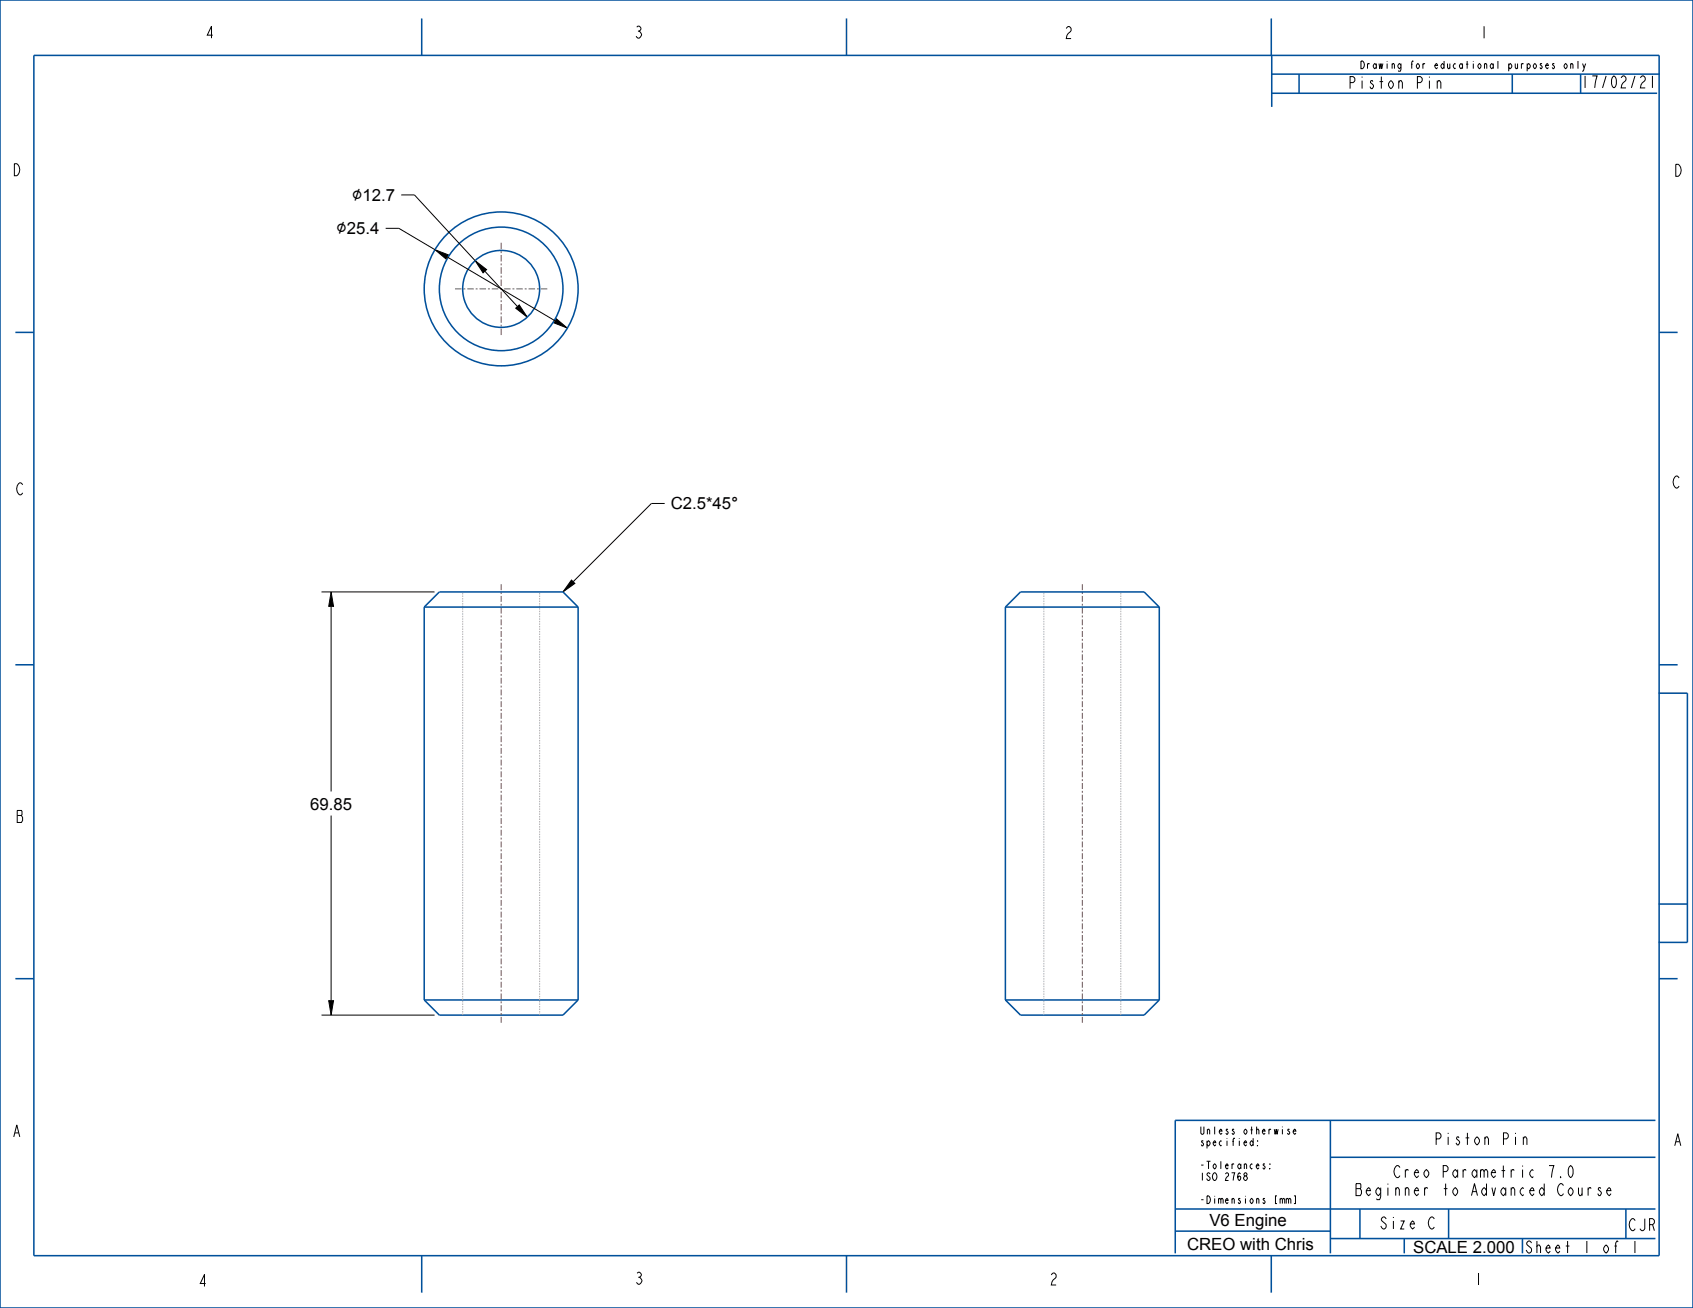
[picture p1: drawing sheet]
<svg xmlns="http://www.w3.org/2000/svg" width="559mm" height="432mm" viewBox="0 0 559 432" stroke-linecap="round" stroke-linejoin="round" font-family="sans-serif">
<path d="M143.6 82.4l4.5 1.8-.8 1.3zM156.8 86l3.8 3-1.1 1.1zM170.2 101.7l1.2-1 2.6 4zM183.6 105.2l3.7 3.1-4.5-1.7zM109.3 195.4l.8 4.8h-1.6zM188.6 191.5l1.1 1.1-3.9 2.8zM108.5 330.3h1.6l-.8 4.8z" fill="#000"/>
<g fill="none" stroke="#000" stroke-width=".33">
<path d="M523.4 21l-.5 1.5M127.3 75.4h4.3l12 7M132.4 64.4h4.4l20 21.6M143.6 82.4l4.5 1.8-.8 1.3zM147.7 84.9l35.5 21M156.8 86l3.8 3-1.1 1.1zM160 89.5l10.8 11.7M170.2 101.7l1.2-1 2.6 4zM183.6 105.2l3.7 3.1-4.5-1.7zM219.4 166.2h-4.4l-25.8 25.8M106.1 195.4h37.3M109.3 195.4l.8 4.8h-1.6z"/>
<path d="M188.6 191.5l1.1 1.1-3.9 2.8zM109.3 200.2v61.1M109.3 269.2v61.1M106.1 335.1h37.3M108.5 330.3h1.6l-.8 4.8z"/>
</g>
<g fill="none" stroke="#00509b" stroke-width=".51">
<path d="M0 0h558.8v431.8h-558.8zM11.2 18.3h536.4v396.2h-536.4zM139.2 6.1v12.2M279.4 6.1v12.2M419.6 6.1v12.2M419.8 18.2v17.1M419.8 30.8h127.2M419.8 24.5h128.1M428.8 24.5v6.3M499.1 24.5v6.3M5.1 109.7h6.1M547.6 109.7h6.1"/>
<path d="M5.1 219.5h6.1M140 200.4l5-5h40.8l5 5M140 200.4v129.7M140 200.4h50.8M190.8 200.4v129.7M331.8 200.4h50.8M331.8 200.4l5-5h40.8l5 5M331.8 200.4v129.7M382.6 200.4v129.7M547.6 219.5h6.1M547.5 228.8h9.4v82.3h-9.4M547.5 298.4h9.4"/>
<path d="M5.1 323.1h6.1M140 330.1l5 5h40.8l5-5M140 330.1h50.8M331.8 330.1l5 5h40.8l5-5M331.8 330.1h50.8M547.6 323.1h6.1M439.1 369.9v43.8M546.4 369.9h-158.5v43.8M387.9 399.1h158.5M439.1 382h107.3M448.9 399.1v9.8M478.1 399.1v9.8"/>
<path d="M536.7 399.1v9.8M139.2 414.5v12.2M279.4 414.5v12.2M387.9 406.4h51.2M419.6 414.5v12.2M439.1 408.9h107.3M463.5 408.9v4.8"/>
<circle cx="165.4" cy="95.4" r="25.4"/>
<circle cx="165.4" cy="95.4" r="20.4"/>
<circle cx="165.4" cy="95.4" r="12.7"/>
</g>
<g fill="none" stroke="#afafb4" stroke-width=".33">
<path d="M152.7 195.4h.1M152.7 195.7v.5M152.7 196.6v.5M152.7 197.4v.5M152.7 198.3v.5M152.7 199.1v.5M152.7 199.9v.5M178.1 195.4h.1M178.1 195.7v.5M178.1 196.6v.5M178.1 197.4v.5M178.1 198.3v.5"/>
<path d="M178.1 199.1v.5M178.1 199.9v.5M344.5 195.4h.1M344.5 195.7v.5M344.5 196.6v.5M344.5 197.4v.5M344.5 198.3v.5M344.5 199.1v.5M344.5 199.9v.5M369.9 195.4h.1M369.9 195.7v.5M369.9 196.6v.5"/>
<path d="M369.9 197.4v.5M369.9 198.3v.5M369.9 199.1v.5M369.9 199.9v.5M152.7 200.8v.5M152.7 201.6v.5M152.7 202.4v.5M152.7 203.3v.5M152.7 204.1v.5M152.7 204.9v.5M152.7 205.8v.5M152.7 206.6v.5"/>
<path d="M152.7 207.5v.5M152.7 208.3v.5M152.7 209.1v.5M152.7 210v.5M152.7 210.8v.5M152.7 211.6v.5M152.7 212.5v.5M152.7 213.3v.5M152.7 214.1v.6M152.7 215v.5M152.7 215.8v.5M152.7 216.7v.5"/>
<path d="M152.7 217.5v.5M152.7 218.3v.5M152.7 219.2v.5M178.1 200.8v.5M178.1 201.6v.5M178.1 202.4v.5M178.1 203.3v.5M178.1 204.1v.5M178.1 204.9v.5M178.1 205.8v.5M178.1 206.6v.5M178.1 207.5v.5"/>
<path d="M178.1 208.3v.5M178.1 209.1v.5M178.1 210v.5M178.1 210.8v.5M178.1 211.6v.5M178.1 212.5v.5M178.1 213.3v.5M178.1 214.1v.6M178.1 215v.5M178.1 215.8v.5M178.1 216.7v.5M178.1 217.5v.5"/>
<path d="M178.1 218.3v.5M178.1 219.2v.5M344.5 200.8v.5M344.5 201.6v.5M344.5 202.4v.5M344.5 203.3v.5M344.5 204.1v.5M344.5 204.9v.5M344.5 205.8v.5M344.5 206.6v.5M344.5 207.5v.5M344.5 208.3v.5"/>
<path d="M344.5 209.1v.5M344.5 210v.5M344.5 210.8v.5M344.5 211.6v.5M344.5 212.5v.5M344.5 213.3v.5M344.5 214.1v.6M344.5 215v.5M344.5 215.8v.5M344.5 216.7v.5M344.5 217.5v.5M344.5 218.3v.5"/>
<path d="M344.5 219.2v.5M369.9 200.8v.5M369.9 201.6v.5M369.9 202.4v.5M369.9 203.3v.5M369.9 204.1v.5M369.9 204.9v.5M369.9 205.8v.5M369.9 206.6v.5M369.9 207.5v.5M369.9 208.3v.5M369.9 209.1v.5"/>
<path d="M369.9 210v.5M369.9 210.8v.5M369.9 211.6v.5M369.9 212.5v.5M369.9 213.3v.5M369.9 214.1v.6M369.9 215v.5M369.9 215.8v.5M369.9 216.7v.5M369.9 217.5v.5M369.9 218.3v.5M369.9 219.2v.5"/>
<path d="M152.7 220v.5M152.7 220.8v.5M152.7 221.7v.5M152.7 222.5v.5M152.7 223.4v.5M152.7 224.2v.5M152.7 225v.5M152.7 225.9v.5M152.7 226.7v.5M152.7 227.5v.5M152.7 228.4v.5M152.7 229.2v.5"/>
<path d="M152.7 230v.5M152.7 230.9v.5M152.7 231.7v.5M152.7 232.6v.5M152.7 233.4v.5M152.7 234.2v.5M152.7 235.1v.5M152.7 235.9v.5M152.7 236.7v.5M152.7 237.6v.5M152.7 238.4v.5M152.7 239.2v.5"/>
<path d="M178.1 220v.5M178.1 220.8v.5M178.1 221.7v.5M178.1 222.5v.5M178.1 223.4v.5M178.1 224.2v.5M178.1 225v.5M178.1 225.9v.5M178.1 226.7v.5M178.1 227.5v.5M178.1 228.4v.5M178.1 229.2v.5"/>
<path d="M178.1 230v.5M178.1 230.9v.5M178.1 231.7v.5M178.1 232.6v.5M178.1 233.4v.5M178.1 234.2v.5M178.1 235.1v.5M178.1 235.9v.5M178.1 236.7v.5M178.1 237.6v.5M178.1 238.4v.5M178.1 239.2v.5"/>
<path d="M344.5 220v.5M344.5 220.8v.5M344.5 221.7v.5M344.5 222.5v.5M344.5 223.4v.5M344.5 224.2v.5M344.5 225v.5M344.5 225.9v.5M344.5 226.7v.5M344.5 227.5v.5M344.5 228.4v.5M344.5 229.2v.5"/>
<path d="M344.5 230v.5M344.5 230.9v.5M344.5 231.7v.5M344.5 232.6v.5M344.5 233.4v.5M344.5 234.2v.5M344.5 235.1v.5M344.5 235.9v.5M344.5 236.7v.5M344.5 237.6v.5M344.5 238.4v.5M344.5 239.2v.5"/>
<path d="M369.9 220v.5M369.9 220.8v.5M369.9 221.7v.5M369.9 222.5v.5M369.9 223.4v.5M369.9 224.2v.5M369.9 225v.5M369.9 225.9v.5M369.9 226.7v.5M369.9 227.5v.5M369.9 228.4v.5M369.9 229.2v.5"/>
<path d="M369.9 230v.5M369.9 230.9v.5M369.9 231.7v.5M369.9 232.6v.5M369.9 233.4v.5M369.9 234.2v.5M369.9 235.1v.5M369.9 235.9v.5M369.9 236.7v.5M369.9 237.6v.5M369.9 238.4v.5M369.9 239.2v.5"/>
<path d="M152.7 240.1v.5M152.7 240.9v.5M152.7 241.8v.5M152.7 242.6v.5M152.7 243.4v.5M152.7 244.3v.5M152.7 245.1v.5M152.7 245.9v.5M152.7 246.8v.5M152.7 247.6v.5M152.7 248.4v.5M152.7 249.3v.5"/>
<path d="M152.7 250.1v.5M152.7 251v.5M152.7 251.8v.5M152.7 252.6v.5M152.7 253.5v.5M152.7 254.3v.5M152.7 255.1v.5M152.7 256v.5M152.7 256.8v.5M152.7 257.6v.6M152.7 258.5v.5M152.7 259.3v.5"/>
<path d="M178.1 240.1v.5M178.1 240.9v.5M178.1 241.8v.5M178.1 242.6v.5M178.1 243.4v.5M178.1 244.3v.5M178.1 245.1v.5M178.1 245.9v.5M178.1 246.8v.5M178.1 247.6v.5M178.1 248.4v.5M178.1 249.3v.5"/>
<path d="M178.1 250.1v.5M178.1 251v.5M178.1 251.8v.5M178.1 252.6v.5M178.1 253.5v.5M178.1 254.3v.5M178.1 255.1v.5M178.1 256v.5M178.1 256.8v.5M178.1 257.6v.6M178.1 258.5v.5M178.1 259.3v.5"/>
<path d="M344.5 240.1v.5M344.5 240.9v.5M344.5 241.8v.5M344.5 242.6v.5M344.5 243.4v.5M344.5 244.3v.5M344.5 245.1v.5M344.5 245.9v.5M344.5 246.8v.5M344.5 247.6v.5M344.5 248.4v.5M344.5 249.3v.5"/>
<path d="M344.5 250.1v.5M344.5 251v.5M344.5 251.8v.5M344.5 252.6v.5M344.5 253.5v.5M344.5 254.3v.5M344.5 255.1v.5M344.5 256v.5M344.5 256.8v.5M344.5 257.6v.6M344.5 258.5v.5M344.5 259.3v.5"/>
<path d="M369.9 240.1v.5M369.9 240.9v.5M369.9 241.8v.5M369.9 242.6v.5M369.9 243.4v.5M369.9 244.3v.5M369.9 245.1v.5M369.9 245.9v.5M369.9 246.8v.5M369.9 247.6v.5M369.9 248.4v.5M369.9 249.3v.5"/>
<path d="M369.9 250.1v.5M369.9 251v.5M369.9 251.8v.5M369.9 252.6v.5M369.9 253.5v.5M369.9 254.3v.5M369.9 255.1v.5M369.9 256v.5M369.9 256.8v.5M369.9 257.6v.6M369.9 258.5v.5M369.9 259.3v.5"/>
<path d="M152.7 260.2v.5M152.7 261v.5M152.7 261.8v.5M152.7 262.7v.5M152.7 263.5v.5M152.7 264.3v.5M152.7 265.2v.5M152.7 266v.5M152.7 266.9v.5M152.7 267.7v.5M152.7 268.5v.5M152.7 269.4v.5"/>
<path d="M152.7 270.2v.5M152.7 271v.5M152.7 271.9v.5M152.7 272.7v.5M152.7 273.5v.5M152.7 274.4v.5M152.7 275.2v.5M152.7 276.1v.5M152.7 276.9v.5M152.7 277.7v.5M152.7 278.6v.5M152.7 279.4v.5"/>
<path d="M178.1 260.2v.5M178.1 261v.5M178.1 261.8v.5M178.1 262.7v.5M178.1 263.5v.5M178.1 264.3v.5M178.1 265.2v.5M178.1 266v.5M178.1 266.9v.5M178.1 267.7v.5M178.1 268.5v.5M178.1 269.4v.5"/>
<path d="M178.1 270.2v.5M178.1 271v.5M178.1 271.9v.5M178.1 272.7v.5M178.1 273.5v.5M178.1 274.4v.5M178.1 275.2v.5M178.1 276.1v.5M178.1 276.9v.5M178.1 277.7v.5M178.1 278.6v.5M178.1 279.4v.5"/>
<path d="M344.5 260.2v.5M344.5 261v.5M344.5 261.8v.5M344.5 262.7v.5M344.5 263.5v.5M344.5 264.3v.5M344.5 265.2v.5M344.5 266v.5M344.5 266.9v.5M344.5 267.7v.5M344.5 268.5v.5M344.5 269.4v.5"/>
<path d="M344.5 270.2v.5M344.5 271v.5M344.5 271.9v.5M344.5 272.7v.5M344.5 273.5v.5M344.5 274.4v.5M344.5 275.2v.5M344.5 276.1v.5M344.5 276.9v.5M344.5 277.7v.5M344.5 278.6v.5M344.5 279.4v.5"/>
<path d="M369.9 260.2v.5M369.9 261v.5M369.9 261.8v.5M369.9 262.7v.5M369.9 263.5v.5M369.9 264.3v.5M369.9 265.2v.5M369.9 266v.5M369.9 266.9v.5M369.9 267.7v.5M369.9 268.5v.5M369.9 269.4v.5"/>
<path d="M369.9 270.2v.5M369.9 271v.5M369.9 271.9v.5M369.9 272.7v.5M369.9 273.5v.5M369.9 274.4v.5M369.9 275.2v.5M369.9 276.1v.5M369.9 276.9v.5M369.9 277.7v.5M369.9 278.6v.5M369.9 279.4v.5"/>
<path d="M152.7 280.2v.5M152.7 281.1v.5M152.7 281.9v.5M152.7 282.7v.5M152.7 283.6v.5M152.7 284.4v.5M152.7 285.3v.5M152.7 286.1v.5M152.7 286.9v.5M152.7 287.8v.5M152.7 288.6v.5M152.7 289.4v.5"/>
<path d="M152.7 290.3v.5M152.7 291.1v.5M152.7 291.9v.5M152.7 292.8v.5M152.7 293.6v.5M152.7 294.5v.5M152.7 295.3v.5M152.7 296.1v.5M152.7 297v.5M152.7 297.8v.5M152.7 298.6v.5M152.7 299.5v.5"/>
<path d="M178.1 280.2v.5M178.1 281.1v.5M178.1 281.9v.5M178.1 282.7v.5M178.1 283.6v.5M178.1 284.4v.5M178.1 285.3v.5M178.1 286.1v.5M178.1 286.9v.5M178.1 287.8v.5M178.1 288.6v.5M178.1 289.4v.5"/>
<path d="M178.1 290.3v.5M178.1 291.1v.5M178.1 291.9v.5M178.1 292.8v.5M178.1 293.6v.5M178.1 294.5v.5M178.1 295.3v.5M178.1 296.1v.5M178.1 297v.5M178.1 297.8v.5M178.1 298.6v.5M178.1 299.5v.5"/>
<path d="M344.5 280.2v.5M344.5 281.1v.5M344.5 281.9v.5M344.5 282.7v.5M344.5 283.6v.5M344.5 284.4v.5M344.5 285.3v.5M344.5 286.1v.5M344.5 286.9v.5M344.5 287.8v.5M344.5 288.6v.5M344.5 289.4v.5"/>
<path d="M344.5 290.3v.5M344.5 291.1v.5M344.5 291.9v.5M344.5 292.8v.5M344.5 293.6v.5M344.5 294.5v.5M344.5 295.3v.5M344.5 296.1v.5M344.5 297v.5M344.5 297.8v.5M344.5 298.6v.5M344.5 299.5v.5"/>
<path d="M369.9 280.2v.5M369.9 281.1v.5M369.9 281.9v.5M369.9 282.7v.5M369.9 283.6v.5M369.9 284.4v.5M369.9 285.3v.5M369.9 286.1v.5M369.9 286.9v.5M369.9 287.8v.5M369.9 288.6v.5M369.9 289.4v.5"/>
<path d="M369.9 290.3v.5M369.9 291.1v.5M369.9 291.9v.5M369.9 292.8v.5M369.9 293.6v.5M369.9 294.5v.5M369.9 295.3v.5M369.9 296.1v.5M369.9 297v.5M369.9 297.8v.5M369.9 298.6v.5M369.9 299.5v.5"/>
<path d="M152.7 300.3v.5M152.7 301.1v.5M152.7 302v.5M152.7 302.8v.5M152.7 303.7v.5M152.7 304.5v.5M152.7 305.3v.5M152.7 306.2v.5M152.7 307v.5M152.7 307.8v.5M152.7 308.7v.5M152.7 309.5v.5"/>
<path d="M152.7 310.3v.6M152.7 311.2v.5M152.7 312v.5M152.7 312.9v.5M152.7 313.7v.5M152.7 314.5v.5M152.7 315.4v.5M152.7 316.2v.5M152.7 317v.5M152.7 317.9v.5M152.7 318.7v.5M152.7 319.6v.5"/>
<path d="M178.1 300.3v.5M178.1 301.1v.5M178.1 302v.5M178.1 302.8v.5M178.1 303.7v.5M178.1 304.5v.5M178.1 305.3v.5M178.1 306.2v.5M178.1 307v.5M178.1 307.8v.5M178.1 308.7v.5M178.1 309.5v.5"/>
<path d="M178.1 310.3v.6M178.1 311.2v.5M178.1 312v.5M178.1 312.9v.5M178.1 313.7v.5M178.1 314.5v.5M178.1 315.4v.5M178.1 316.2v.5M178.1 317v.5M178.1 317.9v.5M178.1 318.7v.5M178.1 319.6v.5"/>
<path d="M344.5 300.3v.5M344.5 301.1v.5M344.5 302v.5M344.5 302.8v.5M344.5 303.7v.5M344.5 304.5v.5M344.5 305.3v.5M344.5 306.2v.5M344.5 307v.5M344.5 307.8v.5M344.5 308.7v.5M344.5 309.5v.5"/>
<path d="M344.5 310.3v.6M344.5 311.2v.5M344.5 312v.5M344.5 312.9v.5M344.5 313.7v.5M344.5 314.5v.5M344.5 315.4v.5M344.5 316.2v.5M344.5 317v.5M344.5 317.9v.5M344.5 318.7v.5M344.5 319.6v.5"/>
<path d="M369.9 300.3v.5M369.9 301.1v.5M369.9 302v.5M369.9 302.8v.5M369.9 303.7v.5M369.9 304.5v.5M369.9 305.3v.5M369.9 306.2v.5M369.9 307v.5M369.9 307.8v.5M369.9 308.7v.5M369.9 309.5v.5"/>
<path d="M369.9 310.3v.6M369.9 311.2v.5M369.9 312v.5M369.9 312.9v.5M369.9 313.7v.5M369.9 314.5v.5M369.9 315.4v.5M369.9 316.2v.5M369.9 317v.5M369.9 317.9v.5M369.9 318.7v.5M369.9 319.6v.5"/>
<path d="M152.7 320.4v.5M152.7 321.2v.5M152.7 322.1v.5M152.7 322.9v.5M152.7 323.7v.5M152.7 324.6v.5M152.7 325.4v.5M152.7 326.2v.5M152.7 327.1v.5M152.7 327.9v.5M152.7 328.8v.5M152.7 329.6v.5"/>
<path d="M152.7 330.4v.5M152.7 331.3v.5M152.7 332.1v.5M152.7 332.9v.5M152.7 333.8v.5M152.7 334.6v.5M178.1 320.4v.5M178.1 321.2v.5M178.1 322.1v.5M178.1 322.9v.5M178.1 323.7v.5M178.1 324.6v.5"/>
<path d="M178.1 325.4v.5M178.1 326.2v.5M178.1 327.1v.5M178.1 327.9v.5M178.1 328.8v.5M178.1 329.6v.5M178.1 330.4v.5M178.1 331.3v.5M178.1 332.1v.5M178.1 332.9v.5M178.1 333.8v.5M178.1 334.6v.5"/>
<path d="M344.5 320.4v.5M344.5 321.2v.5M344.5 322.1v.5M344.5 322.9v.5M344.5 323.7v.5M344.5 324.6v.5M344.5 325.4v.5M344.5 326.2v.5M344.5 327.1v.5M344.5 327.9v.5M344.5 328.8v.5M344.5 329.6v.5"/>
<path d="M344.5 330.4v.5M344.5 331.3v.5M344.5 332.1v.5M344.5 332.9v.5M344.5 333.8v.5M344.5 334.6v.5M369.9 320.4v.5M369.9 321.2v.5M369.9 322.1v.5M369.9 322.9v.5M369.9 323.7v.5M369.9 324.6v.5"/>
<path d="M369.9 325.4v.5M369.9 326.2v.5M369.9 327.1v.5M369.9 327.9v.5M369.9 328.8v.5M369.9 329.6v.5M369.9 330.4v.5M369.9 331.3v.5M369.9 332.1v.5M369.9 332.9v.5M369.9 333.8v.5M369.9 334.6v.5"/>
</g>
<g fill="none" stroke="#785055" stroke-width=".33">
<path d="M150.2 95.4h2.1M153 95.4h.6M154.2 95.4h2.2M157 95.4h.6M158.3 95.4h2.1M161.1 95.4h.6M162.3 95.4h2.2M165.1 95.4h.6M165.4 80.1v2.2M165.4 82.9v.6M165.4 84.2v2.1M165.4 87v.6"/>
<path d="M165.4 88.2v2.2M165.4 91v.6M165.4 92.3v2.1M165.4 95.1v.6M165.4 96.3v2.2M165.4 99.1v.6M166.4 95.4h2.1M169.1 95.4h.7M170.4 95.4h2.2M173.2 95.4h.6M174.5 95.4h2.1M177.2 95.4h.7"/>
<path d="M178.5 95.4h2.2M165.4 100.4v2.1M165.4 103.1v.7M165.4 104.4v2.2M165.4 107.2v.6M165.4 108.5v2.1M165.4 192.9v1.9M165.4 195.5v.6M165.4 196.7v2M165.4 199.3v.7M357.2 192.9v1.9M357.2 195.5v.6"/>
<path d="M357.2 196.7v2M357.2 199.3v.7M165.4 200.6v2M165.4 203.2v.6M165.4 204.5v1.9M165.4 207v.7M165.4 208.3v2M165.4 210.9v.6M165.4 212.2v1.9M165.4 214.8v.6M165.4 216v2M165.4 218.6v.7"/>
<path d="M165.4 219.9v2M357.2 200.6v2M357.2 203.2v.6M357.2 204.5v1.9M357.2 207v.7M357.2 208.3v2M357.2 210.9v.6M357.2 212.2v1.9M357.2 214.8v.6M357.2 216v2M357.2 218.6v.7M357.2 219.9v2"/>
<path d="M165.4 222.5v.6M165.4 223.8v1.9M165.4 226.3v.7M165.4 227.6v2M165.4 230.2v.6M165.4 231.5v1.9M165.4 234.1v.6M165.4 235.3v2M165.4 237.9v.7M165.4 239.2v2M357.2 222.5v.6M357.2 223.8v1.9"/>
<path d="M357.2 226.3v.7M357.2 227.6v2M357.2 230.2v.6M357.2 231.5v1.9M357.2 234.1v.6M357.2 235.3v2M357.2 237.9v.7M357.2 239.2v2M165.4 241.8v.6M165.4 243v2M165.4 245.6v.7M165.4 246.9v2"/>
<path d="M165.4 249.5v.6M165.4 250.8v1.9M165.4 253.4v.6M165.4 254.6v2M165.4 257.2v.7M165.4 258.5v2M357.2 241.8v.6M357.2 243v2M357.2 245.6v.7M357.2 246.9v2M357.2 249.5v.6M357.2 250.8v1.9"/>
<path d="M357.2 253.4v.6M357.2 254.6v2M357.2 257.2v.7M357.2 258.5v2M165.4 261.1v.6M165.4 262.3v2M165.4 264.9v.7M165.4 266.2v2M165.4 268.8v.6M165.4 270.1v1.9M165.4 272.7v.6M165.4 273.9v2"/>
<path d="M165.4 276.5v.7M165.4 277.8v2M357.2 261.1v.6M357.2 262.3v2M357.2 264.9v.7M357.2 266.2v2M357.2 268.8v.6M357.2 270.1v1.9M357.2 272.7v.6M357.2 273.9v2M357.2 276.5v.7M357.2 277.8v2"/>
<path d="M165.4 280.4v.6M165.4 281.6v2M165.4 284.2v.7M165.4 285.5v2M165.4 288.1v.6M165.4 289.4v1.9M165.4 292v.6M165.4 293.2v2M165.4 295.8v.7M165.4 297.1v2M165.4 299.7v.6M357.2 280.4v.6"/>
<path d="M357.2 281.6v2M357.2 284.2v.7M357.2 285.5v2M357.2 288.1v.6M357.2 289.4v1.9M357.2 292v.6M357.2 293.2v2M357.2 295.8v.7M357.2 297.1v2M357.2 299.7v.6M165.4 300.9v2M165.4 303.5v.7"/>
<path d="M165.4 304.8v2M165.4 307.4v.6M165.4 308.7v1.9M165.4 311.3v.6M165.4 312.5v2M165.4 315.1v.7M165.4 316.4v2M165.4 319v.6M357.2 300.9v2M357.2 303.5v.7M357.2 304.8v2M357.2 307.4v.6"/>
<path d="M357.2 308.7v1.9M357.2 311.3v.6M357.2 312.5v2M357.2 315.1v.7M357.2 316.4v2M357.2 319v.6M165.4 320.2v2M165.4 322.8v.7M165.4 324.1v2M165.4 326.7v.6M165.4 328v1.9M165.4 330.6v.6"/>
<path d="M165.4 331.8v2M165.4 334.4v.7M165.4 335.7v2M357.2 320.2v2M357.2 322.8v.7M357.2 324.1v2M357.2 326.7v.6M357.2 328v1.9M357.2 330.6v.6M357.2 331.8v2M357.2 334.4v.7M357.2 335.7v2"/>
</g>
<g font-size="6">
<text x="116.1" y="66.3">⌀12.7</text>
<text x="110.9" y="77.4">⌀25.4</text>
</g>
<g font-size="5.5">
<text x="221.4" y="168.2">C2.5*45°</text>
<text x="102.4" y="267.2">69.85</text>
<text x="399.2" y="404.6">V6 Engine</text>
<text x="391.8" y="412.6">CREO with Chris</text>
<text x="466.4" y="413.6">SCALE 2.000</text>
</g>
<g font-size="5.2">
<text x="67.6" y="12.6">4</text>
<text x="209.2" y="12.6">3</text>
<text x="351.1" y="12.7">2</text>
<text x="488.2" y="12.6">1</text>
<text x="444.8" y="29.3">Piston Pin</text>
<text x="3.9" y="58">D</text>
<text x="552.3" y="58.2">D</text>
<text x="551.8" y="161.1">C</text>
<text x="5.1" y="163.4">C</text>
<text x="5.1" y="271.5">B</text>
<text x="3.9" y="375.3">A</text>
<text x="473.2" y="378">Piston Pin</text>
<text x="552.2" y="378.2">A</text>
<text x="460.4" y="388.8">Creo Parametric 7.0</text>
<text x="448.1" y="394.7">Beginner to Advanced Course</text>
<text x="455.2" y="405.7">Size C</text>
<text x="537.3" y="406.3">CJR</text>
<text x="65.3" y="424.7">4</text>
<text x="209.3" y="424">3</text>
<text x="346.2" y="424.2">2</text>
<text x="486.4" y="424.2">1</text>
</g>
<g font-size="5.2" fill="#00509b">
<text x="521.6" y="29">17/02/21</text>
<text x="503.1" y="413.7">Sheet 1 of 1</text>
</g>
<g font-size="3.3">
<text x="448.7" y="22.7">Drawing for educational purposes only</text>
<text x="395.8" y="374.5">Unless otherwise</text>
<text x="395.8" y="378.3">specified:</text>
<text x="395.8" y="385.9">-Tolerances:</text>
<text x="395.8" y="389.7">ISO 2768</text>
<text x="395.8" y="397.3">-Dimensions [mm]</text>
</g>
</svg>
